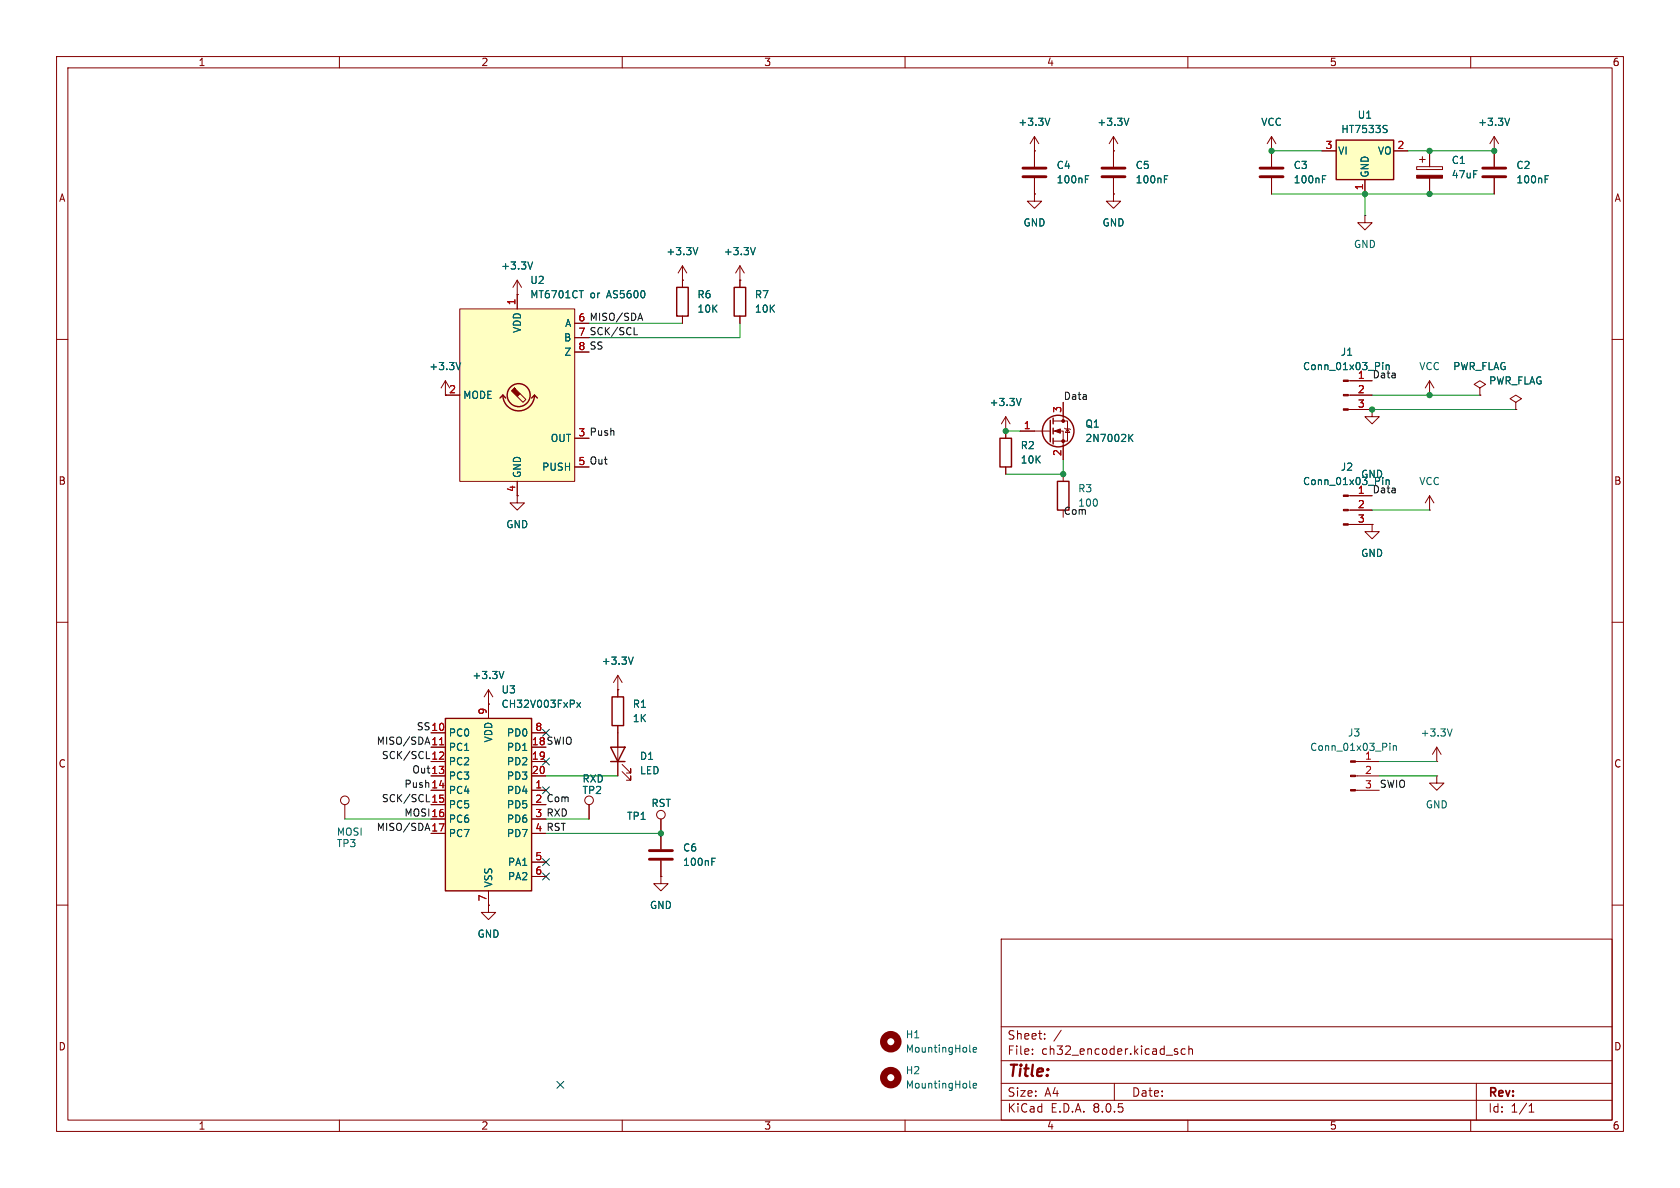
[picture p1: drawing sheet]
<svg xmlns="http://www.w3.org/2000/svg" width="297mm" height="210mm" viewBox="0 0 297 210" stroke-linecap="round" stroke-linejoin="round" font-family="sans-serif">
<g fill="none" stroke="#840000" stroke-width=".18">
<path d="M10 10h277v190h-277zM12 12h273v186h-273zM60 10v2M110 10v2M160 10v2M210 10v2M260 10v2M224.8 26.7v2.8M224.8 31.5v2.8M241.3 38.1v1.3h1.3l-1.3 1.2-1.3-1.2h1.3M241.3 38.1h.1M264.2 26.7v2.8"/>
<path d="M264.2 31.5v2.8M10 60h2M130.8 49.5h.1M130.8 47l-.8 1.3M130.8 47v2.5M130.8 47l.8 1.3M285 60h2M78.7 67.3l-.7 1.3M78.7 67.3v2.6M78.7 67.3l.8 1.3M238.4 72.4h4.2M238.4 69.9h4.2"/>
<path d="M238.4 67.3h4.2M242.6 72.4v1.3h1.2l-1.2 1.2-1.3-1.2h1.3M242.6 72.4h.1M252.7 69.9h.1M252.7 67.3v2.6M252.7 67.3l-.7 1.3M252.7 67.3l.8 1.3M261.6 68.6l1-.7-1-.6-1 .6 1 .7v1.3M261.6 69.9h.1M268 71.1l1-.6-1-.6-1 .6 1 .6v1.3M268 72.4h.1M188 83.8v1.3"/>
<path d="M238.4 92.7h4.2M238.4 90.2h4.2M238.4 87.6h4.2M242.6 92.7v1.3h1.2l-1.2 1.3-1.3-1.3h1.3M242.6 92.7h.1M252.7 90.2h.1M252.7 87.6l-.7 1.3M252.7 87.6v2.6M252.7 87.6l.8 1.3M10 110h2M285 110h2M109.2 129.5v7.7"/>
<path d="M110 136.4l1.5 1.5v-.7v.7h-.8M110 135.1l1.5 1.6v-.8v.8h-.8M239.6 139.7h4.2M239.6 137.2h4.2M239.6 134.6h4.2M254 134.6h.1M254 137.2v1.2h1.3l-1.3 1.3-1.3-1.3h1.3M254 137.2h.1M254 132.1l-.8 1.3M254 132.1v2.5M254 132.1l.8 1.3M10 160h2"/>
<path d="M61 142.2v2.6M104.1 142.2v2.6M116.8 154.9v1.3h1.3l-1.3 1.3-1.2-1.3h1.2M116.8 154.9h.1M116.8 144.8v2.5M285 160h2M86.4 160v1.3h1.2l-1.2 1.3-1.3-1.3h1.3M86.4 160h.1M177 166h108v32h-108zM60 198v2M110 198v2M160 198v2"/>
<path d="M177 194.5h108M177 191.5h108M177 187.5h108M177 181.5h108M182.5 186.3v.1M182.5 185.5v.1M184.7 183.6v.1M184.7 182.8v.1M187.6 182.1l-1.3 2M197 191.5v3M207.7 185.8l.3 .1 .2 .2v.2l-.5 .1M207.7 185.5h.5"/>
<path d="M209.5 185.5l-.4-.1-.3 .3v.4l.2 .2h.5M210 198v2M210.2 185.5l.2-.1 .3 .1 .1 .9M210.2 184.9v1.5M260 198v2M261 191.5v6.5M270.3 196.6h.9M270.3 195.5l.4-.4v1.5"/>
<circle cx="61" cy="141.5" r=".76"/>
<circle cx="104.1" cy="141.5" r=".76"/>
<circle cx="116.8" cy="144" r=".76"/>
</g>
<g fill="none" stroke="#840000" stroke-width="1.3">
<circle cx="157.5" cy="190.5" r="1.27"/>
<circle cx="157.5" cy="184.1" r="1.27"/>
</g>
<g fill="none" stroke="#006464" stroke-width=".18">
<path d="M233.8 31.7h.4M233.8 31.1h.6M273.2 31.7h.4M273.2 31.1h.6M133.5 43.8l-.4 1.2M81.5 64.1l-.5 1.2M244.4 64.1v.1M244.4 64.5v.8M245 64.5v.8M245 64.6l.2-.1 .3 .1 .1 .7M244.4 84.8v.9M245 84.8v.9"/>
<path d="M245 84.9l.2-.1 .3 .1 .1 .8M245.7 131.4v.1M245.7 131.8v.9M246.3 131.8v.9M246.3 131.9l.2-.1 .3 .1 .1 .8M256.7 128.8l-.4 1.3M171.4 192.2l.2 .1M171.4 185.8l.2 .2M172 191.9l.6-.1v-.2l-.4-.1-.2 .2 .1 .6h.5M172 185.6l.6-.1v-.3h-.4l-.2 .1 .1 .6h.5"/>
</g>
<path d="M186.9 85.1h2.1v5.1h-2.1zM107.9 132.1h2.6l-1.3 2.5zM107.9 134.6h2.6" fill="none" stroke="#840000" stroke-width=".25"/>
<path d="M222.8 31.2h4M222.8 29.7h4M262.1 31.2h4.1M262.1 29.7h4.1" fill="none" stroke="#840000" stroke-width=".51"/>
<g fill="#840000" stroke="#840000" stroke-width=".18">
<path d="M237.5 92.6h.9v.2h-.9z"/>
<path d="M237.5 90h.9v.3h-.9z"/>
<path d="M237.5 87.5h.9v.3h-.9z"/>
<path d="M238.8 139.6h.8v.2h-.8z"/>
<path d="M238.8 137h.8v.3h-.8z"/>
<path d="M238.8 134.5h.8v.2h-.8z"/>
<path d="M237.5 72.3h.9v.2h-.9z"/>
<path d="M237.5 69.7h.9v.3h-.9z"/>
<path d="M237.5 67.2h.9v.2h-.9z"/>
</g>
<path d="M78.7 127h15.3v30.5h-15.3z" fill="#ffffc2"/>
<path d="M78.7 127h15.3v30.5h-15.3z" fill="none" stroke="#840000" stroke-width=".25"/>
<g fill="none" stroke="#840000" stroke-width=".18">
<path d="M250.4 29.5h4.6v.5h-4.6zM251 28.2h1M251.5 27.7v1M252.7 26.7v2.8M252.7 31.5v2.8M264.2 26.7h.1M264.2 24.1l-.8 1.3M264.2 24.1v2.6M264.2 24.1l.7 1.3M76.2 139.7h2.5M76.2 129.5h2.5M76.2 132.1h2.5"/>
<path d="M76.2 134.6h2.5M76.2 137.2h2.5M86.4 124.5v2.5M94 139.7h2.5M94 129.5h2.5M94 134.6h2.5M94 137.2h2.5M76.2 142.2h2.5M76.2 144.8h2.5M76.2 147.3h2.5M86.4 157.5v2.5M94 144.8h2.5"/>
<path d="M94 152.4h2.5M94 154.9h2.5M116.8 147.3v2.8M116.8 152.1v2.8"/>
</g>
<path d="M77.7 131.7h.7" fill="none" stroke="#a90000" stroke-width=".18"/>
<path d="M266.9 20.9l-.4 1.3M102 124.2l.6 .8M102.6 124.2l-.6 .8M125.8 152.3h.5M125.8 151.7h.6" fill="none" stroke="#006464" stroke-width=".18"/>
<path d="M114.8 151.9h4.1M114.8 150.4h4.1" fill="none" stroke="#840000" stroke-width=".51"/>
<path d="M250.4 31h4.6v.5h-4.6z" fill="#840000" stroke="#840000" stroke-width=".18"/>
<path d="M236.2 24.8h10.2v7h-10.2z" fill="#ffffc2"/>
<g fill="none" stroke="#840000" stroke-width=".25">
<path d="M236.2 24.8h10.2v7h-10.2zM176.8 77.5h2v5.1h-2zM185.7 74.3v3.8M186.2 73.9v1M186.2 75.7v1M186.2 77.5v1M108.2 123.2h2v5.1h-2z"/>
<circle cx="187.1" cy="76.2" r="2.79"/>
</g>
<g fill="none" stroke="#840000" stroke-width=".18">
<path d="M182.9 34.3v1.3h1.2l-1.2 1.2-1.3-1.2h1.3M182.9 34.3h.1M182.9 26.7h.1M182.9 24.1v5.4M182.9 31.5v2.8M182.9 24.1l-.8 1.3M182.9 24.1l.7 1.3M196.8 26.7h.1M196.8 34.3v1.3h1.3l-1.3 1.2-1.2-1.2h1.2M196.8 34.3h.1M196.8 24.1l-.7 1.3M196.8 24.1v5.4"/>
<path d="M196.8 31.5v2.8M196.8 24.1l.8 1.3M224.8 26.7h.1M224.8 24.1l-.8 1.3M224.8 24.1v2.6M224.8 24.1l.8 1.3M233.7 26.7h2.5M241.3 31.8v2.5M246.4 26.7h2.5M177.8 76.2h.1M177.8 73.7l-.8 1.2M177.8 73.7v3.8"/>
<path d="M177.8 73.7l.8 1.2M180.3 76.2h5.4M186.2 76.2h1.8v5.1M186.2 74.4h2.5v3.6h-2.5M188 71.1v3.3M188.2 75.7l.1 .1h.8l.1 .1M188.7 75.8l.4 .7h-.8zM91.4 87.6v1.3h1.3l-1.3 1.3-1.2-1.3h1.2M177.8 82.6v1.2M109.2 119.4v3.8M109.2 119.4l-.7 1.3M109.2 119.4l.8 1.3"/>
<path d="M86.4 124.5h.1M86.4 121.9l-.8 1.3M86.4 121.9v2.6M86.4 121.9l.7 1.3M109.2 121.9h.1M109.2 128.3v1.2"/>
</g>
<g fill="none" stroke="#006464" stroke-width=".18">
<path d="M185.6 20.9l-.4 1.3M191.9 31.7h.4M191.9 31.1h.6M199.6 20.9l-.5 1.3M205.9 31.7h.4M205.9 31.1h.6M244.7 22.2h.5M245 22.8l.2 .3-.2 .3M180.5 70.4l-.4 1.3M199.7 77.3l.6 .7M200.3 76.8l-.7 .7M89.1 118.7l-.4 1.3"/>
<path d="M111.9 116.1l-.4 1.3"/>
</g>
<g fill="#840000" stroke="#840000" stroke-width=".18">
<path d="M186.4 76.2l1.1-.4v.8z"/>
<circle cx="188" cy="78" r=".25"/>
<circle cx="188" cy="74.4" r=".25"/>
</g>
<path d="M180.8 31.2h4.1M180.8 29.7h4.1M194.8 31.2h4.1M194.8 29.7h4.1" fill="none" stroke="#840000" stroke-width=".51"/>
<path d="M81.3 54.6h20.3v30.5h-20.3z" fill="#ffffc2"/>
<g fill="none" stroke="#840000" stroke-width=".25">
<path d="M119.6 50.8h2.1v5.1h-2.1zM129.8 50.8h2v5.1h-2zM88.9 69.9a2.79 2.79 0 0 0 2.8 2.7 2.79 2.79 0 0 0 2.8-2.7M88.9 69.9l-.5 .5M88.9 69.9l.5 .5M94.5 69.9l-.5 .5M94.5 69.9l.5 .5"/>
<circle cx="91.7" cy="69.9" r="2.03"/>
</g>
<g fill="none" stroke="#840000" stroke-width=".18">
<path d="M182.9 34.3h.1M182.9 26.7h.1M182.9 26.7v2.8M182.9 31.5v2.8M196.8 26.7h.1M196.8 34.3h.1M196.8 26.7v2.8M196.8 31.5v2.8M224.8 26.7h.1M224.8 26.7v2.8M224.8 31.5v2.8M233.7 26.7h2.5"/>
<path d="M241.3 31.8v2.5M246.4 26.7h2.5M252.7 26.7v2.8M252.7 31.5v2.8M264.2 26.7h.1M264.2 26.7v2.8M264.2 31.5v2.8M81.3 54.6h20.3v30.5h-20.3zM91.4 52.1h.1M91.4 49.5v5.1M91.4 49.5l-.7 1.3M91.4 49.5l.8 1.3"/>
<path d="M101.6 57.2h2.5M101.6 59.7h2.5M120.6 49.5h.1M120.6 47v3.8M120.6 55.9v1.3M120.6 47l-.7 1.3M120.6 47l.8 1.3M130.8 49.5h.1M130.8 49.5v1.3M130.8 55.9v1.3M78.7 69.9h2.6M91.9 69.6l1.1 1-.5 .5-1.1-1"/>
<path d="M101.6 77.5h2.5M101.6 62.2h2.5M177.8 76.2h.1M177.8 76.2v1.3M180.3 76.2h2.6M188 71.1v2.6M188 78.7v2.6M238.8 69.9h3.8M238.8 67.3h3.8M238.8 72.4h3.8M242.6 72.4h.1M261.6 69.9h.1"/>
<path d="M268 72.4h.1M91.4 85.1v2.5M101.6 82.6h2.5M177.8 82.6v1.2M238.8 87.6h3.8M238.8 90.2h3.8M238.8 92.7h3.8M242.6 92.7h.1M76.2 139.7h2.5M76.2 129.5h2.5M76.2 132.1h2.5M76.2 134.6h2.5"/>
<path d="M76.2 137.2h2.5M86.4 124.5h.1M86.4 124.5v2.5M94 139.7h2.5M94 129.5h2.5M94 134.6h2.5M94 137.2h2.5M109.2 121.9h.1M109.2 121.9v1.3M109.2 128.3v3.8M109.2 134.6v2.6M76.2 142.2h2.5"/>
<path d="M76.2 144.8h2.5M76.2 147.3h2.5M86.4 157.5v2.5M94 144.8h2.5M94 152.4h2.5M94 154.9h2.5M104.1 142.2v2.6M116.8 154.9h.1M116.8 144.8v5.3M116.8 152.1v2.8M86.4 160h.1"/>
</g>
<path d="M90.9 68.6l1 1-.5 .5-1-1 .5-.5 .2 .1z" fill="#840000" stroke="#840000" stroke-width=".18"/>
<g fill="none" stroke="#006464" stroke-width=".18">
<path d="M185.6 20.9l-.4 1.3M191.9 31.7h.4M191.9 31.1h.6M199.6 20.9l-.5 1.3M205.9 31.7h.4M205.9 31.1h.6M233.8 31.7h.4M233.8 31.1h.6M244.7 22.2h.5M245 22.8l.2 .3-.2 .3M266.9 20.9l-.4 1.3M273.2 31.7h.4"/>
<path d="M273.2 31.1h.6M94.2 46.3l-.5 1.3M102.4 51.4h.7M123.4 43.8l-.5 1.2M133.5 43.8l-.4 1.2M81.5 64.1l-.5 1.2M180.5 70.4l-.4 1.3M199.7 77.3l.6 .7M200.3 76.8l-.7 .7M244.4 64.1v.1M244.4 64.5v.8M245 64.5v.8"/>
<path d="M245 64.6l.2-.1 .3 .1 .1 .7M244.4 84.8v.9M245 84.8v.9M245 84.9l.2-.1 .3 .1 .1 .8M89.1 118.7l-.4 1.3M111.9 116.1l-.4 1.3M102 124.2l.6 .8M102.6 124.2l-.6 .8M125.8 152.3h.5M125.8 151.7h.6"/>
</g>
<path d="M112.1 59.2h.6M112.9 56.3h.6M113.2 55.4l.4 1.2" fill="none" stroke="#0f0f0f" stroke-width=".18"/>
<g fill="none" stroke="#009600" stroke-width=".18">
<path d="M224.8 26.7h8.9M224.8 34.3h39.4M241.3 34.3v3.8M248.9 26.7h15.3M104.1 57.2h16.5M130.8 57.2v2.5h-26.7M177.8 76.2h2.5M242.6 72.4h25.4M242.6 69.9h19M188 81.3v2.5h-10.2M242.6 90.2h10.1M96.5 137.2h12.7"/>
<path d="M243.8 137.2h10.2M243.8 134.6h10.2M61 144.8h15.2M96.5 144.8h7.6M96.5 147.3h20.3"/>
</g>
<path d="M95.9 128.9l1.2 1.2M95.9 134l1.2 1.2M95.9 139.1l1.2 1.2M97.1 128.9l-1.2 1.2M97.1 134l-1.2 1.2M97.1 139.1l-1.2 1.2M95.9 151.8l1.2 1.2M95.9 154.3l1.2 1.2M97.1 151.8l-1.2 1.2M97.1 154.3l-1.2 1.2M98.5 191.2l1.2 1.2M99.7 191.2l-1.2 1.2" fill="none" stroke="#000084" stroke-width=".18"/>
<path d="M77.7 131.7h.7" fill="none" stroke="#a90000" stroke-width=".18"/>
<g fill="#009600" stroke="#009600" stroke-width=".18">
<circle cx="188" cy="83.8" r=".46"/>
<circle cx="252.7" cy="69.9" r=".46"/>
<circle cx="242.6" cy="72.4" r=".46"/>
<circle cx="116.8" cy="147.3" r=".46"/>
<circle cx="264.2" cy="26.7" r=".46"/>
<circle cx="252.7" cy="26.7" r=".46"/>
<circle cx="252.7" cy="34.3" r=".46"/>
<circle cx="241.3" cy="34.3" r=".46"/>
<circle cx="224.8" cy="26.7" r=".46"/>
<circle cx="177.8" cy="76.2" r=".46"/>
</g>
<text font-size="2.8" fill="#840000" x="178" y="190.9">Title:</text>
<g font-size="2.1" fill="#840000">
<text x="178" y="184">Sheet:</text>
<text x="178" y="186.7">File:</text>
<text x="184.1" y="186.7">ch32_encoder.kicad_sch</text>
<text x="178" y="196.9">KiCad</text>
<text x="178" y="194.1">Size:</text>
<text x="184.7" y="194.1">A4</text>
<text x="185.7" y="196.9">E.D.A.</text>
<text x="193.3" y="196.9">8.0.5</text>
<text x="200" y="194.1">Date:</text>
<text x="263" y="194.3">Rev:</text>
<text x="263" y="196.9">Id:</text>
<text x="267.1" y="196.9">1/1</text>
</g>
<g font-size="1.8" fill="#840000">
<text x="35" y="11.9">1</text>
<text x="85" y="11.9">2</text>
<text x="135" y="11.9">3</text>
<text x="185" y="11.9">4</text>
<text x="235" y="11.9">5</text>
<text x="285" y="11.9">6</text>
<text x="10.3" y="35.9">A</text>
<text x="285.3" y="35.9">A</text>
<text x="10.3" y="85.9">B</text>
<text x="285.3" y="85.9">B</text>
<text x="93.9" y="131.8">18 SWIO</text>
<text x="10.3" y="135.9">C</text>
<text x="285.3" y="135.9">C</text>
<text x="94.5" y="142">2 Com</text>
<text x="94.5" y="147.1">4 RST</text>
<text x="10.3" y="185.9">D</text>
<text x="285.3" y="185.9">D</text>
<text x="35" y="199.9">1</text>
<text x="85" y="199.9">2</text>
<text x="135" y="199.9">3</text>
<text x="185" y="199.9">4</text>
<text x="235" y="199.9">5</text>
<text x="285" y="199.9">6</text>
</g>
<g font-size="1.8" fill="#006464">
<text x="179.9" y="22.5">+3.3V</text>
<text x="193.9" y="22.5">+3.3V</text>
<text x="222.9" y="22.5">VCC</text>
<text x="237" y="23.7">HT7533S</text>
<text x="239.9" y="21.2">U1</text>
<text x="261.2" y="22.5">+3.3V</text>
<text x="236.5" y="27.5">VI</text>
<text x="243.5" y="27.5">VO</text>
<text x="256.6" y="29.2">C1</text>
<text x="186.7" y="30.1">C4</text>
<text x="186.7" y="32.6">100nF</text>
<text x="200.7" y="30.1">C5</text>
<text x="200.7" y="32.6">100nF</text>
<text x="228.6" y="30.1">C3</text>
<text x="228.6" y="32.6">100nF</text>
<text x="242.2" y="31.5" transform="rotate(-90 242.2 31.5)">GND</text>
<text x="256.6" y="31.7">47uF</text>
<text x="268" y="30.1">C2</text>
<text x="268" y="32.6">100nF</text>
<text x="180.8" y="40.2">GND</text>
<text x="194.8" y="40.2">GND</text>
<text x="88.5" y="47.9">+3.3V</text>
<text x="117.7" y="45.3">+3.3V</text>
<text x="127.9" y="45.3">+3.3V</text>
<text x="239.3" y="44">GND</text>
<text x="93.6" y="50.4">U2</text>
<text x="93.6" y="52.9">MT6701CT</text>
<text x="104.3" y="52.9">or</text>
<text x="107.4" y="52.9">AS5600</text>
<text x="123.2" y="52.9">R6</text>
<text x="133.4" y="52.9">R7</text>
<text x="92.3" y="58.9" transform="rotate(-90 92.3 58.9)">VDD</text>
<text x="99.8" y="58">A</text>
<text x="123.2" y="55.5">10K</text>
<text x="133.4" y="55.5">10K</text>
<text x="75.8" y="65.6">+3.3V</text>
<text x="99.6" y="60.6">B</text>
<text x="99.7" y="63.1">Z</text>
<text x="230.3" y="65.6">Conn_01x03_Pin</text>
<text x="236.9" y="63.1">J1</text>
<text x="250.8" y="65.6">VCC</text>
<text x="256.8" y="65.6">PWR_FLAG</text>
<text x="81.8" y="70.7">MODE</text>
<text x="174.9" y="72">+3.3V</text>
<text x="263.2" y="68.2">PWR_FLAG</text>
<text x="191.8" y="75.8">Q1</text>
<text x="95.7" y="83.4">PUSH</text>
<text x="97.3" y="78.3">OUT</text>
<text x="180.3" y="79.6">R2</text>
<text x="180.3" y="82.1">10K</text>
<text x="191.8" y="78.3">2N7002K</text>
<text x="236.9" y="83.4">J2</text>
<text x="92.3" y="84.6" transform="rotate(-90 92.3 84.6)">GND</text>
<text x="190.5" y="87.2">R3</text>
<text x="230.3" y="86">Conn_01x03_Pin</text>
<text x="240.5" y="84.7">GND</text>
<text x="250.8" y="86">VCC</text>
<text x="89.4" y="93.6">GND</text>
<text x="240.5" y="98.7">GND</text>
<text x="106.3" y="117.7">+3.3V</text>
<text x="83.4" y="120.2">+3.3V</text>
<text x="88.6" y="122.8">U3</text>
<text x="88.6" y="125.3">CH32V003FxPx</text>
<text x="111.8" y="125.3">R1</text>
<text x="79.2" y="130.4">PC0</text>
<text x="87.2" y="131.3" transform="rotate(-90 87.2 131.3)">VDD</text>
<text x="89.5" y="130.4">PD0</text>
<text x="111.8" y="127.9">1K</text>
<text x="238.2" y="130.4">J3</text>
<text x="251.1" y="130.4">+3.3V</text>
<text x="79.2" y="132.9">PC1</text>
<text x="79.2" y="135.5">PC2</text>
<text x="89.5" y="132.9">PD1</text>
<text x="89.5" y="135.5">PD2</text>
<text x="113" y="134.5">D1</text>
<text x="113" y="137.1">LED</text>
<text x="231.5" y="132.9">Conn_01x03_Pin</text>
<text x="241.2" y="134.4">1</text>
<text x="79.2" y="138">PC3</text>
<text x="79.2" y="140.6">PC4</text>
<text x="79.2" y="143.1">PC5</text>
<text x="89.5" y="140.6">PD4</text>
<text x="89.5" y="143.1">PD5</text>
<text x="89.5" y="138">PD3</text>
<text x="102.9" y="140.6">TP2</text>
<text x="102.9" y="138.5">RXD</text>
<text x="115.1" y="142.8">RST</text>
<text x="252" y="143.1">GND</text>
<text x="59.4" y="150">TP3</text>
<text x="59.4" y="147.9">MOSI</text>
<text x="79.2" y="145.6">PC6</text>
<text x="79.2" y="148.2">PC7</text>
<text x="89.5" y="145.6">PD6</text>
<text x="89.5" y="148.2">PD7</text>
<text x="110.8" y="145.1">TP1</text>
<text x="89.7" y="153.3">PA1</text>
<text x="89.7" y="155.8">PA2</text>
<text x="120.7" y="150.7">C6</text>
<text x="120.7" y="153.3">100nF</text>
<text x="87.2" y="157" transform="rotate(-90 87.2 157)">VSS</text>
<text x="114.8" y="160.9">GND</text>
<text x="84.3" y="166">GND</text>
<text x="160" y="183.7">H1</text>
<text x="160" y="190.1">H2</text>
<text x="160" y="186.3">MountingHole</text>
<text x="160" y="192.6">MountingHole</text>
</g>
<g font-size="1.8" fill="#a90000">
<text x="234.2" y="26.4">3</text>
<text x="246.9" y="26.4">2</text>
<text x="241" y="33.7" transform="rotate(-90 241 33.7)">1</text>
<text x="91.2" y="54" transform="rotate(-90 91.2 54)">1</text>
<text x="102.2" y="56.9">6</text>
<text x="102.2" y="59.4">7</text>
<text x="102.2" y="62">8</text>
<text x="79.3" y="69.6">2</text>
<text x="240" y="67.1">1</text>
<text x="240" y="69.6">2</text>
<text x="102.2" y="77.2">3</text>
<text x="180.9" y="75.9">1</text>
<text x="187.7" y="73.1" transform="rotate(-90 187.7 73.1)">3</text>
<text x="240" y="72.1">3</text>
<text x="102.2" y="82.3">5</text>
<text x="187.7" y="80.7" transform="rotate(-90 187.7 80.7)">2</text>
<text x="91.2" y="87.1" transform="rotate(-90 91.2 87.1)">4</text>
<text x="240" y="87.4">1</text>
<text x="240" y="89.9">2</text>
<text x="240" y="92.5">3</text>
<text x="76.2" y="129.3">10</text>
<text x="76.2" y="131.8">11</text>
<text x="86.1" y="126.4" transform="rotate(-90 86.1 126.4)">9</text>
<text x="93.9" y="131.8">18</text>
<text x="94.5" y="129.3">8</text>
<text x="76.2" y="134.4">12</text>
<text x="76.2" y="136.9">13</text>
<text x="93.9" y="134.4">19</text>
<text x="93.9" y="136.9">20</text>
<text x="241.2" y="136.9">2</text>
<text x="76.2" y="139.4">14</text>
<text x="76.2" y="142">15</text>
<text x="94.5" y="139.4">1</text>
<text x="94.5" y="142">2</text>
<text x="241.2" y="139.4">3</text>
<text x="76.2" y="144.5">16</text>
<text x="76.2" y="147.1">17</text>
<text x="94.5" y="144.5">3</text>
<text x="94.5" y="147.1">4</text>
<text x="94.5" y="152.1">5</text>
<text x="94.5" y="154.7">6</text>
<text x="86.1" y="159.5" transform="rotate(-90 86.1 159.5)">7</text>
</g>
<g font-size="1.8" fill="#0f0f0f">
<text x="102.2" y="56.9">6 MISO/SDA</text>
<text x="102.2" y="59.4">7 SCK/SCL</text>
<text x="102.2" y="62">8 SS</text>
<text x="188" y="70.8">Data</text>
<text x="242.6" y="67">Data</text>
<text x="102.2" y="77.2">3 Push</text>
<text x="102.2" y="82.3">5 Out</text>
<text x="190.5" y="89.8">100</text>
<text x="242.6" y="87.3">Data</text>
<text x="188" y="91.1">Com</text>
<text x="66.5" y="131.7">MISO/SDA 11</text>
<text x="73.6" y="129.2">SS10</text>
<text x="67.4" y="134.3">SCK/SCL 12</text>
<text x="72.8" y="136.8">Out 13</text>
<text x="67.4" y="141.9">SCK/SCL 15</text>
<text x="71.4" y="139.4">Push 14</text>
<text x="243.8" y="139.4">SWIO</text>
<text x="66.5" y="147">MISO/SDA 17</text>
<text x="71.4" y="144.4">MOSI16</text>
<text x="94.5" y="144.5">3 RXD</text>
</g>
</svg>
